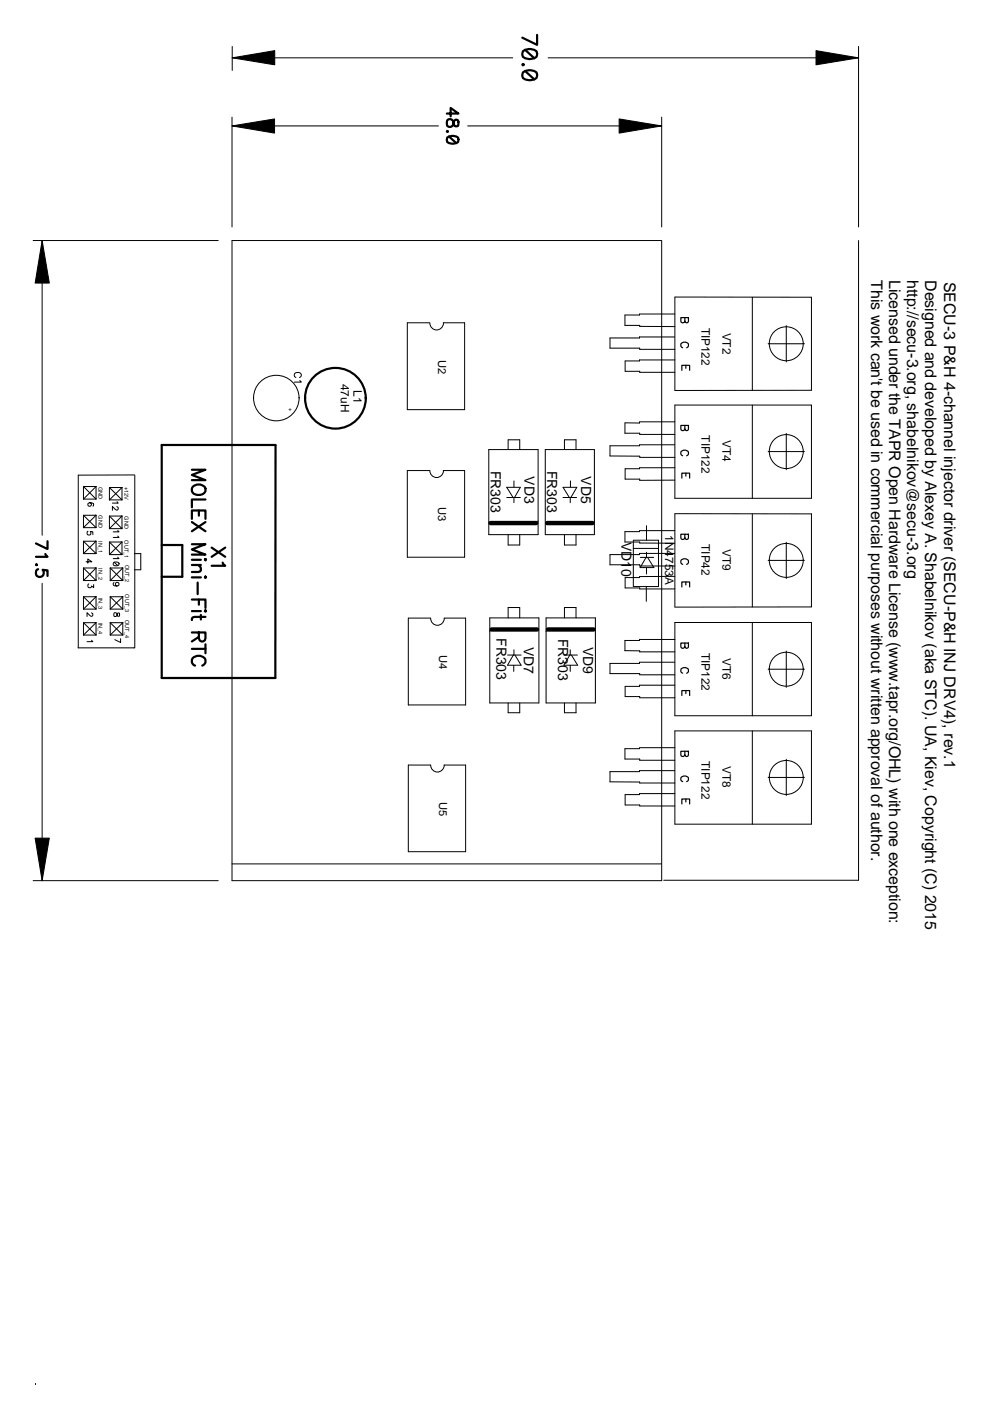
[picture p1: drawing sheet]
<svg xmlns="http://www.w3.org/2000/svg" width="210mm" height="297mm" viewBox="0 0 210 297" stroke-linecap="round" stroke-linejoin="round" font-family="sans-serif">
<g fill="none" stroke="#000" stroke-width=".21">
<path d="M49.2 9.8v2.3M49.2 12.1v2.8M49.2 12.3h59.5M116.2 12.3h65.8M182 9.8v38.3M49.2 24.8v23.3M49.2 26.7h43.8M99.1 26.7h41.2M140.3 24.8v23.3M7 51h39.3M8.9 51v62.5M140.3 51h-91.1v135.7h91.1v-135.7"/>
<path d="M182 51v135.6h-41.3M91.1 68.4h-4.7v18.5h12.1v-18.5h-4.5M91.1 68.5a1.44 1.44 0 0 0 1.5 1.5 1.44 1.44 0 0 0 1.4-1.5M135.6 66.6v.2h-3.1v2.2h3.1v.2h7.5M135.6 71.4v.3h-6.3v2.1h6.3v.3h7.5M135.6 71.4h7.4M135.6 66.6h7.5M143.1 76.3h-7.5v.2h-3.1v2.2h3.1v.2h7.5M143.1 63h28.9v19.7l-28.9 .1M143.1 63v19.7M159.5 63v19.7M162.9 72.9h7.7"/>
<path d="M166.7 69v7.7M62.7 80a.55 .55 0 0 1-.3-.6 .55 .55 0 0 1 .5-.4 .61 .61 0 0 1 .8 .1 .61 .61 0 0 1 0 .9h-.2M63.6 80.7l.3 .3h-1.5M91.1 99.8h-4.7v18.3h12.1v-18.3h-4.5M91.1 99.8a1.44 1.44 0 0 0 1.5 1.4 1.44 1.44 0 0 0 1.4-1.4M103.6 95.3h10.5v18.1h-10.5zM107.7 95.3v-2.1h2.5v2.1M115.6 95.3h10.4v18.1h-10.4zM119.7 95.3v-2.1h2.4v2.1M132.5 89.7v2.1h3.1v.3h7.5M135.6 89.4v.3l-3.1-.1M135.6 89.4h7.5"/>
<path d="M143 94.3h-7.4v.2h-6.3v2.2h6.3v.2l7.5 .1M143.1 99.2h-7.5v.2h-3.1v2.2h3.1v.2h7.5M143.1 85.9h28.9v19.7h-28.9zM159.5 85.9v19.7M162.9 95.7h7.7M166.7 91.9v7.7M17.7 117.4h2.7M17.7 103.2v2.6M17.7 109.2v2.7M17.7 114.8v2.6M17.7 103.2h2.7M17.7 109.2h2.7"/>
<path d="M17.7 114.8h2.7M17.7 103.2l2.7 2.6M17.7 105.8h2.7M17.7 111.9h2.7M17.7 109.2l2.7 2.7M17.7 114.8l2.7 2.6M18.2 119.1h1.3l-.9-.6v.9M18.7 112.6a.43 .43 0 0 0-.2 .7 .43 .43 0 0 0 .7 0 .43 .43 0 0 0-.1-.6l.6 .1v.6M19 106.6l.2 .1a.38 .38 0 0 1 0 .5 .38 .38 0 0 1-.5 0l-.1-.2a.63 .63 0 0 1 .7-.5 .63 .63 0 0 1 .6 .5l-.2 .3M20.4 103.2v2.6M20.4 109.2v2.7M20.4 114.8v2.6"/>
<path d="M20.4 103.2l-2.7 2.6M20.4 109.2l-2.7 2.7M20.4 114.8l-2.7 2.6M23.2 117.6h2.7M23.2 114.9h2.7M23.2 103.4v2.6M23.2 109.4v2.7M23.2 114.9v2.7M23.2 103.4h2.7M23.2 106h2.7M23.2 103.4l2.7 2.6M23.2 109.4h2.7"/>
<path d="M23.2 112.1h2.7M23.2 109.4l2.7 2.7M23.2 114.9l2.7 2.7M24 119.3a.63 .63 0 0 1 .8-.2 .63 .63 0 0 1 .4 .7l-1 .1-.2-.1zM24.2 119.2l.8 .7M24.8 107.4a.36 .36 0 0 1 .3 .4 .36 .36 0 0 1-.4 .3l-.9-.7v.8M24.8 106.4l.3 .3h-1.3M25 118.1l.2 .3h-1.2M25 112.5l.2 .3h-1.2M25 113.7l.2 .2h-1.2M25.9 103.4v2.6M25.9 109.4v2.7"/>
<path d="M25.9 114.9v2.7M25.9 103.4l-2.7 2.6M25.9 109.4l-2.7 2.7M25.9 114.9l-2.7 2.7M28.5 117.4h1.3v3.4h-1.3M28.5 100.7h-11.9v36.7M28.6 100.7v36.7M107.4 105.5h2.9M107.7 113.4v2.2h2.5v-2.2M108.8 105.4l-1.4-2.1h2.9l-1.2 2.1M109 102v1.2M109 105.5v1.1"/>
<path d="M119.4 105.5h2.9M119.7 113.4v2.2h2.4v-2.2M120.7 105.4l-1.3-2.1h2.9l-1.3 2.1M120.9 105.5v1.1M120.9 102v1.2M134.3 114.5v9.9h5.3v-9.9h-5.3M134.3 116.3h5.3M135.6 112.5v.2h-3.1v2.2h3.1v.2l7.5 .1M135.6 112.5h7.5M135.8 118.2h2.8M137 118.2l-1.3 2.1h2.9l-1.3-2.1M137 118.2h.1"/>
<path d="M137.1 111.4v3.1M137.1 117.1v1M143 117.3h-7.4v.3h-6.3v2.1h6.3v.3h7.5M143.1 109h28.9v19.7h-28.9zM159.5 109v19.7M162.9 118.8h7.7M166.7 115v7.7M8.9 123.7v63M16.6 137.4h11.9M17.7 120.4v2.7M17.7 126.5v2.6M17.7 132v2.6"/>
<path d="M17.7 120.4h2.7M17.7 123.1h2.7M17.7 126.5h2.7M17.7 129.1h2.7M17.7 132h2.7M17.7 134.6h2.7M17.7 120.4l2.7 2.7M17.7 132l2.7 2.6M17.7 126.5l2.7 2.6M18.8 123.8a.41 .41 0 0 0-.1 .7 .41 .41 0 0 0 .7-.3l.5 .4v-.7M19.4 129.9a.36 .36 0 0 1 .3 .4 .36 .36 0 0 1-.4 .4l-.8-.8v.8M19.4 135.7l.3 .3h-1.2"/>
<path d="M20.4 120.4v2.7M20.4 126.5v2.6M20.4 132v2.6M20.4 120.4l-2.7 2.7M20.4 132l-2.7 2.6M20.4 126.5l-2.7 2.6M23.4 120.4h2.6M23.4 120.4v2.7M23.4 126.5v2.6M23.4 132v2.6M23.4 123.1h2.6M23.4 120.4l2.6 2.7"/>
<path d="M23.4 126.5h2.6M23.4 129.1h2.6M23.4 132h2.6M23.4 134.6h2.6M23.4 132l2.6 2.6M23.4 126.5l2.6 2.6M24.2 123.5l-.2 .3a.64 .64 0 0 0 .6 .4 .64 .64 0 0 0 .6-.4 .39 .39 0 0 0-.4-.3 .39 .39 0 0 0-.3 .3 .39 .39 0 0 0 .3 .4M24.2 129.9h.4l.3 .7h.4v-.6l-.2-.1-.5 .8h-.4zM25.6 135.4v.8l-1.3-.6M26 120.4v2.7M26 126.5v2.6M26 132v2.6"/>
<path d="M26 120.4l-2.6 2.7M26 132l-2.6 2.6M26 126.5l-2.6 2.6M91.3 131.1a1.44 1.44 0 0 0 1.5 1.5 1.44 1.44 0 0 0 1.4-1.5M91.3 131h-4.7v18.5h12.1v-18.5h-4.6M103.8 131h10.5v18h-10.5zM107.6 138.9h2.9M107.7 131v-2.2h2.5v2.2M109 137.8v1M109.2 138.9l1.3 2.1h-2.9l1.2-2.1M115.8 131h10.4v18h-10.4zM119.6 138.9h2.8"/>
<path d="M119.7 131v-2.2h2.4v2.2M120.9 137.8v1M121.2 138.9l1.3 2.1h-3l1.3-2.1M135.6 135.5v.3h-3.1v2.2h3.1v.2h7.5M135.6 135.6h7.5M137 124.4v3.1M137.1 120.4v1.3M143.1 122.2h-7.5v.3h-3.1v2.2h3.1v.2h7.5M143.1 132h28.9v19.8h-28.9zM159.5 132v19.8M166.7 138v7.7M107.7 149v2.1h2.5v-2.1"/>
<path d="M108.9 141.1v1.3M119.7 149v2.1h2.4v-2.1M120.9 141.1v1.3M135.6 158.5v.2h-3.1v2.2h3.1v.3h7.5M135.6 158.5h7.5M143 140.4h-7.4v.3h-6.3v2.1h6.3v.3h7.5M143.1 145.3h-7.5v.2h-3.1v2.2h3.1v.2h7.5M143.1 155h28.9v19.7h-28.9zM159.5 155v19.7M162.9 141.9h7.7M94.1 162.2h4.6v18.4h-12.1v-18.4h4.7a1.44 1.44 0 0 0 1.5 1.5 1.44 1.44 0 0 0 1.4-1.5M143 163.4h-7.4v.2h-6.3v2.2h6.3v.2h7.5"/>
<path d="M143.1 168.3h-7.5v.2h-3.1v2.2h3.1v.2h7.5M162.9 164.8h7.7M166.7 161v7.7M7 186.7h39.3M49.2 183.2h91.1"/>
<circle cx="166.7" cy="72.9" r="3.6"/>
<circle cx="58.6" cy="84.4" r="4.8"/>
<circle cx="166.7" cy="95.7" r="3.6"/>
<circle cx="166.7" cy="118.8" r="3.6"/>
<circle cx="166.7" cy="141.9" r="3.6"/>
<circle cx="166.7" cy="164.8" r="3.6"/>
</g>
<g fill="#000" stroke="#000" stroke-width=".21">
<path d="M49.2 12.3l9.1-1.6v3z" fill-rule="evenodd"/>
<path d="M173 10.7l9 1.6-9 1.4z" fill-rule="evenodd"/>
<path d="M49.2 26.7l9-1.5v3z" fill-rule="evenodd"/>
<path d="M131.3 25.2l9 1.5-9 1.5z" fill-rule="evenodd"/>
<path d="M8.9 51l1.6 9h-3z" fill-rule="evenodd"/>
<path d="M7.5 177.7h3l-1.6 9z" fill-rule="evenodd"/>
</g>
<g fill="none" stroke="#000" stroke-width=".47">
<path d="M110.9 10.9a2.42 2.42 0 0 1 2.8 0 1.03 1.03 0 0 1-.4 1.4 2.52 2.52 0 0 1-2.4-.2l-.2-.5zM110.9 13.6l.1 .1-.1 .2-.2-.2zM110.9 15.4a2.42 2.42 0 0 1 2.8 0 1.03 1.03 0 0 1-.4 1.4 2.51 2.51 0 0 1-2.4-.3l-.2-.4zM111.3 10.6l2 1.7M111.3 15.1l2 1.7M113.9 7.4v2.1l-3.2-1.5M94.7 24.1h2.5l-1.7-1.2v1.8M94.8 25.5a.74 .74 0 0 1 .8-.2 .74 .74 0 0 1 .5 .7l.2 .4a.54 .54 0 0 0 .8 .3 1 1 0 0 0-.2-1.3h-.3a1.4 1.4 0 0 0-.6 1.2 .67 .67 0 0 1-.7 .3 .67 .67 0 0 1-.6-.6zM94.8 27.8l.2 .1-.2 .1zM94.8 29.2a2.06 2.06 0 0 1 2.3 0 .86 .86 0 0 1-.4 1.1 2.12 2.12 0 0 1-1.9-.2zM95.2 28.9l1.5 1.4M40.7 99.6h2.9l-2.9 1.1 2.9 1.1h-2.9"/>
<path d="M58.4 94.3h-24.1v49.4h24.1v-49.4M7.7 119.6l.1 .1-.1 .1zM9.6 117.5l.5 .6h-2.5M10.1 114.8v1.6l-2.5-1.2M34.3 115.6h4.4v6.7h-4.4M40.7 110v-1.8h2.9v1.8M40.7 115.4h2.9l-2.9 1.1 2.9 1.1h-2.9M40.7 110.7l2.9 1.9M40.7 118.7h1.9M40.7 119.8h1.9M41.1 103a1.68 1.68 0 0 1 2.5 .6 1.39 1.39 0 0 1-.7 1.3 1.39 1.39 0 0 1-1.5-.1 1 1 0 0 1-.7-.8 1 1 0 0 1 .4-1zM42 119.8l.6 .7-.1 .6-1.8 .2"/>
<path d="M42.2 108.2v1.1M43.6 105.9h-2.9v1.7M43.6 118.5l.1 .2-.1 .1-.2-.1zM43.6 110.7l-2.9 1.9M44.9 116.1l2.9 2M47.2 119.3l.6 .7h-2.9M47.8 116.1l-2.9 2M8.1 120.7a.87 .87 0 0 0-.4 1.2 .87 .87 0 0 0 1.3 .2 .87 .87 0 0 0 0-1.3l1.1 .1v1.2M40.7 127.1h2.9v1.8M40.7 134.1h2.9l-.2 1.6a.7 .7 0 0 1-1.1 0l-.1-.4v-1.2M40.7 122.4h1.9M40.7 129.6h1.9"/>
<path d="M40.7 137.6h2.9M41.9 123.5v2.5M42.2 127.1v1.1M42.2 135l-1.5 1M42.6 130.4v.9M43.6 122.2l.1 .2-.1 .1-.2-.1zM43.6 129.4l.1 .2-.1 .1-.2-.1zM43.6 130.8h-2.4l-.4 .1-.1 .6M43.6 136.6v1.9M41.4 141.1a1.07 1.07 0 0 1-.7-1.2 1.07 1.07 0 0 1 1.1-.8 1.28 1.28 0 0 1 1.3 .2 1.28 1.28 0 0 1 .3 1.4l-.5 .4"/>
<circle cx="71.1" cy="84.4" r="6.4"/>
</g>
<g fill="none" stroke="#000" stroke-width=".25">
<path d="M144.4 67.3h1.6l-.1 1-.4 .1-.3-.3-.3 .3a.39 .39 0 0 1-.5-.3zM144.6 78.5v-1h1.6v1M144.7 73.7a.61 .61 0 0 1-.4-.7 .61 .61 0 0 1 .6-.5h.5a.61 .61 0 0 1 .6 .5 .61 .61 0 0 1-.4 .7M145.2 67.3v.8M145.4 77.5v.6M144.4 90.2h1.6l-.1 .9-.4 .2-.3-.4-.3 .4a.39 .39 0 0 1-.5-.4zM144.7 96.6a.61 .61 0 0 1-.4-.6 .61 .61 0 0 1 .6-.6h.5a.61 .61 0 0 1 .6 .6 .61 .61 0 0 1-.4 .6M145.2 90.2v.7M144.4 113.3h1.6l-.2 1-.3 .1-.3-.4-.3 .4a.39 .39 0 0 1-.5-.4zM144.6 101.4v-1.1h1.6v1.1M144.7 119.7a.61 .61 0 0 1-.4-.7 .61 .61 0 0 1 .6-.5h.5a.61 .61 0 0 1 .6 .5 .61 .61 0 0 1-.4 .7M145.2 113.3v.7"/>
<path d="M145.4 100.3v.7M144.4 136.3h1.6l-.1 1-.4 .1-.3-.3-.3 .3a.39 .39 0 0 1-.5-.3zM144.6 124.4v-1h1.6v1M145.2 136.3v.8M145.4 123.4v.6M144.4 159.3h1.6l-.1 .9-.4 .2-.3-.4-.3 .4a.39 .39 0 0 1-.5-.4zM144.6 147.5v-1.1h1.6v1.1M144.7 142.7a.61 .61 0 0 1-.4-.6 .61 .61 0 0 1 .6-.6h.5a.61 .61 0 0 1 .6 .6 .61 .61 0 0 1-.4 .6M145.2 159.3v.7M145.4 146.4v.7M144.6 170.5v-1.1h1.6v1.1M144.7 165.7a.61 .61 0 0 1-.4-.7 .61 .61 0 0 1 .6-.5h.5a.61 .61 0 0 1 .6 .5 .61 .61 0 0 1-.4 .7"/>
<path d="M145.4 169.4v.6"/>
</g>
<path d="M104 110.9h9.7M116 110.9h9.6M104.2 133.5h9.7M116.2 133.5h9.7" fill="none" stroke="#000" stroke-width=".93"/>
<path d="M7.5 293.3v.3z" fill="#00f"/>
<g font-size="3.4">
<text x="184.7" y="59.4" transform="rotate(90 184.7 59.4)">This work can't be used in commercial purposes without written approval of author.</text>
<text x="188.6" y="59.4" transform="rotate(90 188.6 59.4)">Licensed under the TAPR Open Hardware License (www.tapr.org/OHL) with one exception:</text>
<text x="192.4" y="59.4" transform="rotate(90 192.4 59.4)">http://secu-3.org, shabelnikov@secu-3.org</text>
<text x="196.2" y="59.4" transform="rotate(90 196.2 59.4)">Designed and developed by Alexey A. Shabelnikov (aka STC). UA, Kiev, Copyright (C) 2015</text>
<text x="200.2" y="59.7" transform="rotate(90 200.2 59.7)">SECU-3 P&amp;H 4-channel injector driver (SECU-P&amp;H INJ DRV4), rev.1</text>
</g>
<g font-size="3">
<text x="104.1" y="99.8" transform="rotate(90 104.1 99.8)">FR303</text>
<text x="111.2" y="101" transform="rotate(90 111.2 101)">VD3</text>
<text x="116" y="99.8" transform="rotate(90 116 99.8)">FR303</text>
<text x="123.2" y="101" transform="rotate(90 123.2 101)">VD5</text>
<text x="131.7" y="114.8" transform="rotate(90 131.7 114.8)">VD10</text>
<text x="105.2" y="135.3" transform="rotate(90 105.2 135.3)">FR303</text>
<text x="111.1" y="137.1" transform="rotate(90 111.1 137.1)">VD7</text>
<text x="118.3" y="135.5" transform="rotate(90 118.3 135.5)">FR303</text>
<text x="123.6" y="137.1" transform="rotate(90 123.6 137.1)">VD9</text>
</g>
<g font-size="2.5">
<text x="148.8" y="69.5" transform="rotate(90 148.8 69.5)">TIP122</text>
<text x="153.2" y="70.5" transform="rotate(90 153.2 70.5)">VT2</text>
<text x="72.3" y="81.4" transform="rotate(90 72.3 81.4)">47uH</text>
<text x="74.9" y="82.7" transform="rotate(90 74.9 82.7)">L1</text>
<text x="148.8" y="92.3" transform="rotate(90 148.8 92.3)">TIP122</text>
<text x="153.2" y="93.4" transform="rotate(90 153.2 93.4)">VT4</text>
<text x="141.1" y="113.5" transform="rotate(90 141.1 113.5)">1N4753A</text>
<text x="148.8" y="115.4" transform="rotate(90 148.8 115.4)">TIP42</text>
<text x="153.2" y="116.4" transform="rotate(90 153.2 116.4)">VT9</text>
<text x="148.8" y="138.4" transform="rotate(90 148.8 138.4)">TIP122</text>
<text x="153.2" y="139.5" transform="rotate(90 153.2 139.5)">VT6</text>
<text x="148.8" y="161.4" transform="rotate(90 148.8 161.4)">TIP122</text>
<text x="153.2" y="162.5" transform="rotate(90 153.2 162.5)">VT8</text>
</g>
<g font-size="2.4">
<text x="92.9" y="76.2" transform="rotate(90 92.9 76.2)">U2</text>
<text x="92.9" y="107.6" transform="rotate(90 92.9 107.6)">U3</text>
<text x="93.1" y="138.9" transform="rotate(90 93.1 138.9)">U4</text>
<text x="93.1" y="170" transform="rotate(90 93.1 170)">U5</text>
</g>
<g font-size="1.2">
<text x="61.9" y="86.4" transform="rotate(-180 61.9 86.4)">+</text>
<text x="20.9" y="103.2" transform="rotate(90 20.9 103.2)">GND</text>
<text x="26.4" y="103.2" transform="rotate(90 26.4 103.2)">+12V</text>
<text x="20.9" y="109.3" transform="rotate(90 20.9 109.3)">GND</text>
<text x="26.4" y="109.5" transform="rotate(90 26.4 109.5)">GND</text>
<text x="20.9" y="114.8" transform="rotate(90 20.9 114.8)">IN_1</text>
<text x="26.4" y="114.6" transform="rotate(90 26.4 114.6)">OUT_1</text>
<text x="26.5" y="119.7" transform="rotate(90 26.5 119.7)">OUT_2</text>
<text x="20.9" y="120.5" transform="rotate(90 20.9 120.5)">IN_2</text>
<text x="26.5" y="126" transform="rotate(90 26.5 126)">OUT_3</text>
<text x="20.9" y="126.7" transform="rotate(90 20.9 126.7)">IN_3</text>
<text x="26.5" y="131.5" transform="rotate(90 26.5 131.5)">OUT_4</text>
<text x="20.9" y="132.1" transform="rotate(90 20.9 132.1)">IN_4</text>
</g>
</svg>
